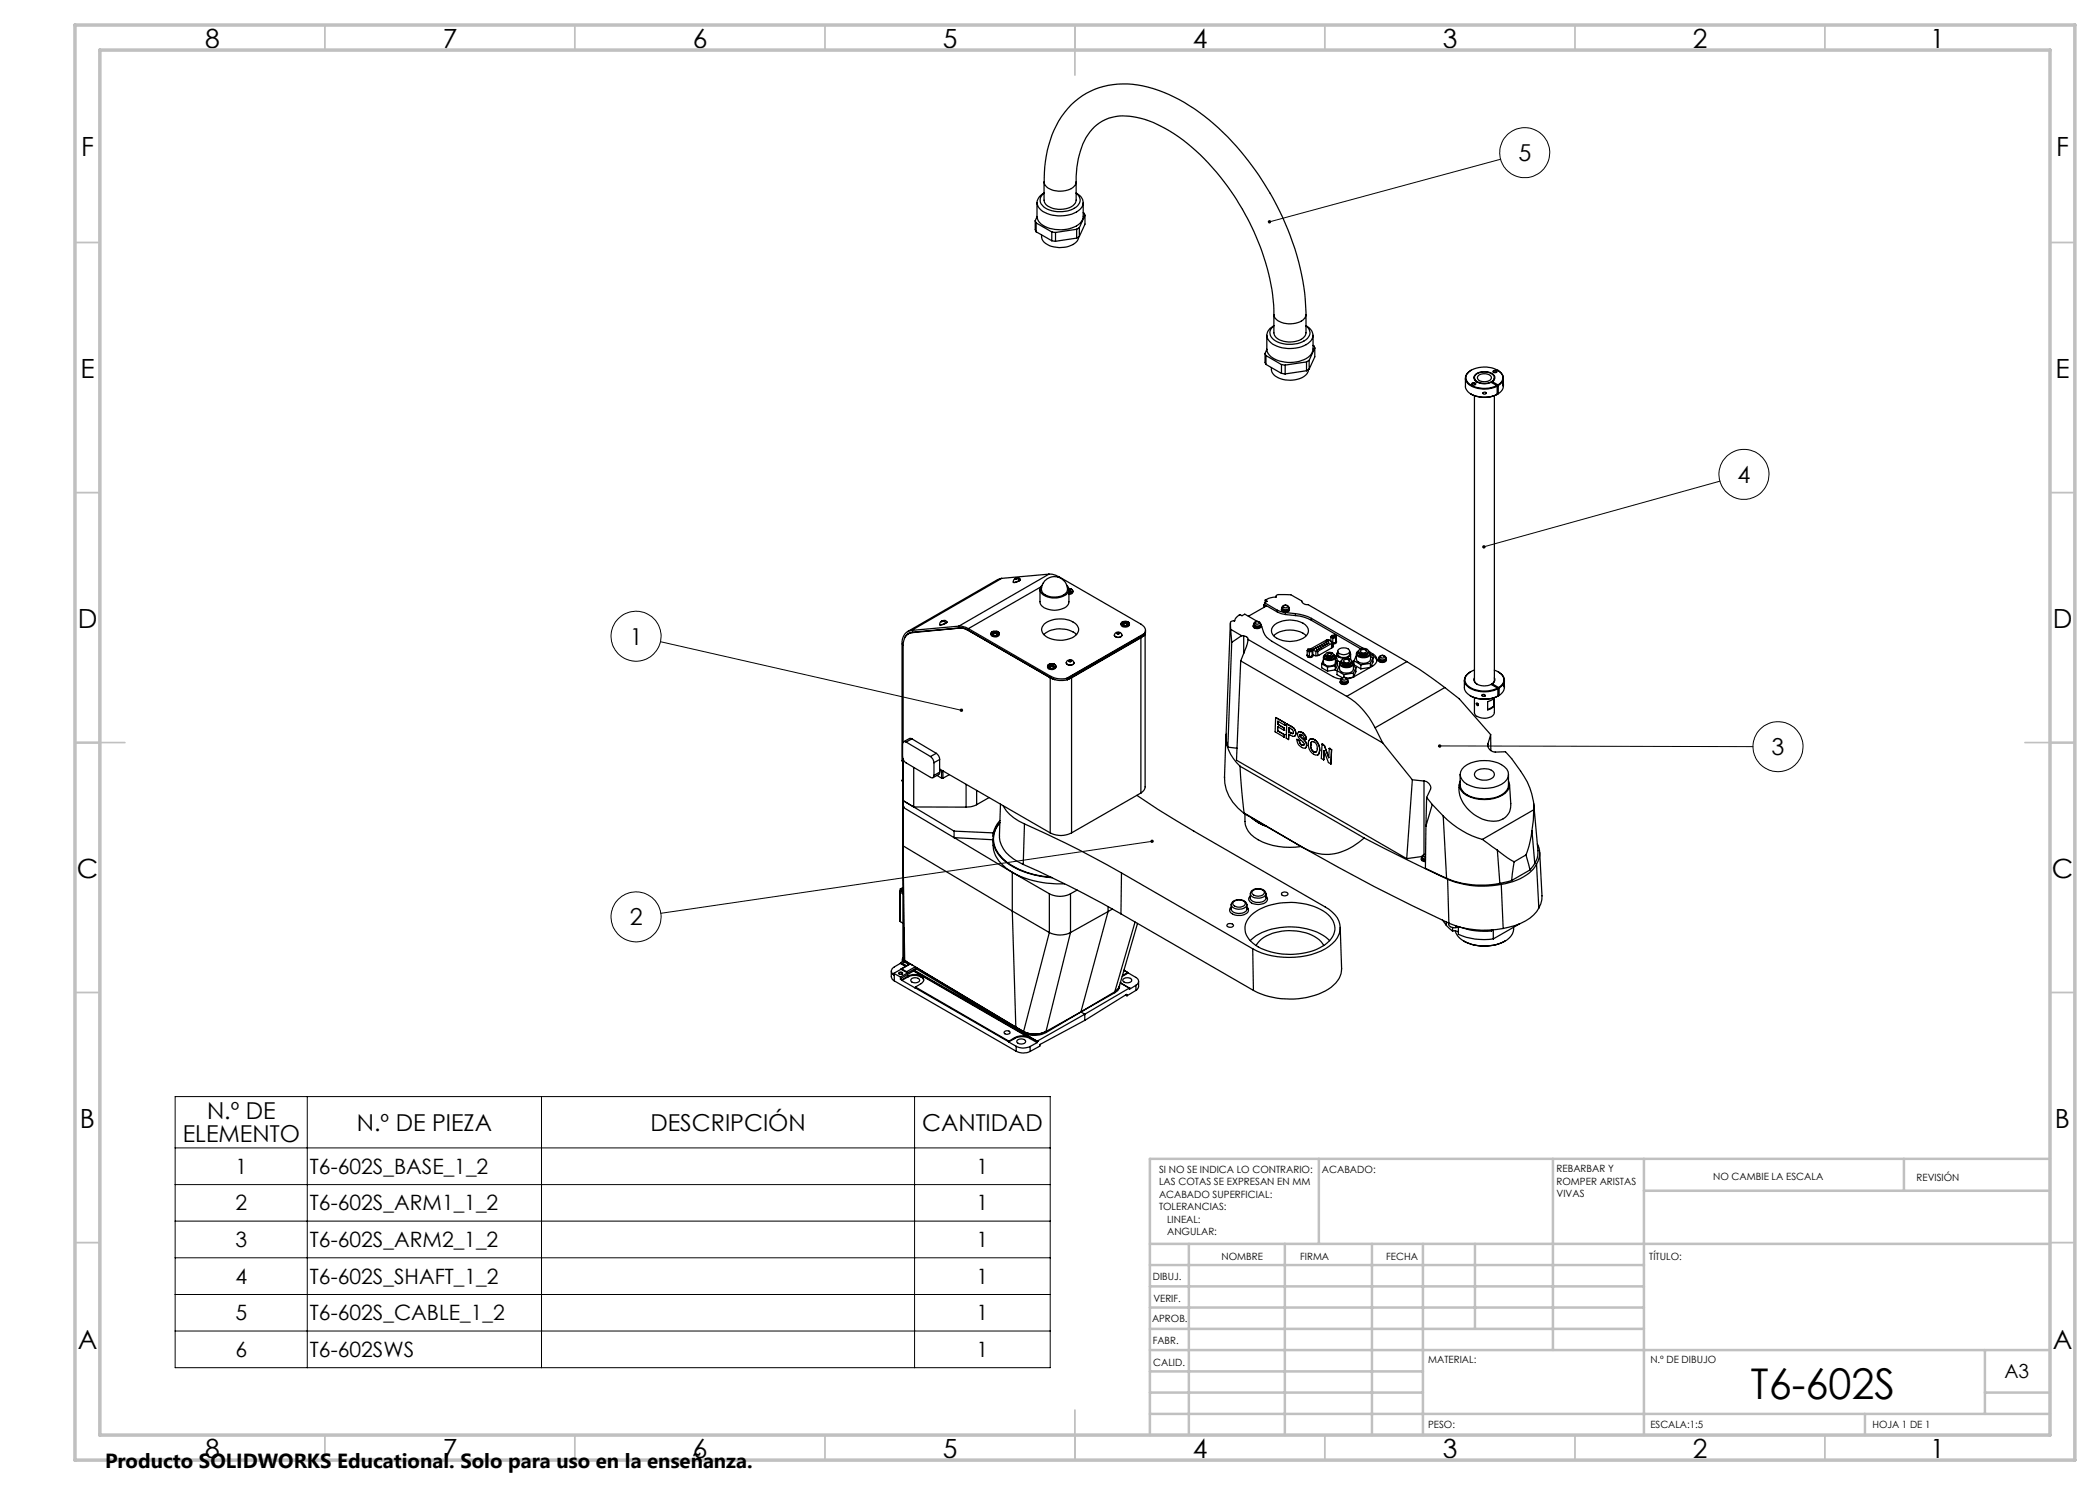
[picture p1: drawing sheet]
<svg xmlns="http://www.w3.org/2000/svg" width="420mm" height="297mm" viewBox="0 0 420 297" stroke-linecap="round" stroke-linejoin="round" font-family="sans-serif">
<g fill="none" stroke="#000" stroke-width=".2">
<path d="M300.1 31.9l-46.2 12.5M344 96.2l-47.2 13.2M132.1 128.3l60.2 13.8M287.9 149.2l62.7 .1M230.4 168.3l-98.2 14.4M35 219.3h175v54.2h-175zM61.5 219.3v54.2M108.3 219.3v54.2M182.9 219.3v54.2M35 229.6h175M35 236.9h175M35 244.2h175"/>
<path d="M35 251.6h175M35 258.9h175M35 266.2h175"/>
<circle cx="304.9" cy="30.5" r="5"/>
<circle cx="348.8" cy="94.9" r="5"/>
<circle cx="127.2" cy="127.3" r="5"/>
<circle cx="355.6" cy="149.3" r="5"/>
<circle cx="127.2" cy="183.4" r="5"/>
</g>
<g fill="none" stroke="#c0c0c0" stroke-width=".35">
<path d="M65 5v5M115 5v5M165 5v5M215 5v10M265 5v5M315 5v5M365 5v5M15 48.5h5M410 48.5h5M15 98.5h5M410 98.5h5M15 148.5h10"/>
<path d="M405 148.5h10M15 198.5h5M410 198.5h5M15 248.5h5M410 248.5h5M65 287v5M115 287v5M165 287v5M215 282v10M265 287v5M315 287v5M365 287v5"/>
</g>
<g fill="none" stroke="#c0c0c0" stroke-width=".5">
<path d="M263.8 231.8v17M310.6 231.8v38.2M328.8 231.8v55.2M328.8 238.2h81.2M380.8 231.8v6.4M410 231.8h-180v55.2M230 248.8h180M230 257.3h98.8M230 253h98.8M237.8 248.8v38.2M257 248.8v38.2M274.4 248.8v38.2"/>
<path d="M284.6 248.8v38.2M295 248.8v17M230 265.8h98.8M230 261.5h98.8M230 278.5h54.6M230 274.3h54.6M230 270h180M397 278.5h13M397 270v12.8M230 282.8h180M373 282.8v4.2"/>
</g>
<path d="M15 5h400v287h-400zM20 10h390v277h-390z" fill="none" stroke="#c0c0c0" stroke-width=".7"/>
<path d="M230.2 168a.35 .35 0 0 0 .1 .6 .35 .35 0 0 0 .5-.4l-.4 .1 .4-.1a.36 .36 0 0 0-.6-.2zM296.6 109.1l-.2 .4 .4-.1-.4 .1a.35 .35 0 0 0 .5 .2 .35 .35 0 0 0 .2-.5 .35 .35 0 0 0-.5-.1zM287.7 149l-.1 .2h.3h-.3a.34 .34 0 0 0 .4 .4 .34 .34 0 0 0 .2-.5 .34 .34 0 0 0-.5-.1zM192.1 141.7a.34 .34 0 0 0 0 .6 .34 .34 0 0 0 .5-.2h-.3h.3v-.1a.34 .34 0 0 0-.5-.3zM253.6 44.1v.3h.3h-.3a.34 .34 0 0 0 .5 .3 .34 .34 0 0 0 .1-.6 .34 .34 0 0 0-.6 0z" fill="#000"/>
<g fill="none" stroke="#000" stroke-width=".25">
<path d="M208.8 36.4a2.63 2.63 0 0 0 2.9 1.8 3.4 3.4 0 0 0 3.5-1.5v-.3v3.6a2.46 2.46 0 0 1-2.6 1.8 3.8 3.8 0 0 1-3.7-1.3zM208.8 38.6a2 2 0 0 0-1.4 1.8 2 2 0 0 0 1.2 1.9 6.9 6.9 0 0 0 7.4-.4 1.96 1.96 0 0 0-.8-3.3M208.8 38.6a1.69 1.69 0 0 0 .3 3 5.9 5.9 0 0 0 6.4-.4 1.56 1.56 0 0 0-.3-2.6M208.8 36.4a22.4 22.4 0 0 1 4.1-13.9 15.1 15.1 0 0 1 15.7-5.3 35.8 35.8 0 0 1 17.8 11.1 55.8 55.8 0 0 1 14.7 31.7l.1 2.9M215.2 36.4a16.7 16.7 0 0 1 2.8-10 8.5 8.5 0 0 1 8.6-3 25.6 25.6 0 0 1 12.6 6.8 49.2 49.2 0 0 1 15.5 30.9l.1 1.8M207 44.2l.2 .4M207 44.2v1.8l.2 .4M207.2 44.6l3.2 1.8M207.2 44.6v1.8M207.2 46.4l3.2 1.8M207.4 40.5v2.8a3.2 3.2 0 0 0 3.1 2.5 6 6 0 0 0 5.8-1.5l.3-.9v-2.9M207.4 43.4l-.4 .8"/>
<path d="M208.3 47a2.09 2.09 0 0 0 1.6 2.1 5.2 5.2 0 0 0 5.6-.9l.2-.8M210.4 46.4l.7 .1M210.4 48.2l.7 .1M210.4 46.4v1.8M211.1 46.5v1.8M215.3 45.9l-4.2 .6M215.3 45.9v1.7M215.3 47.6l-4.2 .7M215.9 45.5l-.6 .4M215.9 47.3l-.6 .3M215.9 45.5v1.8M216.6 42.5l.4 .6"/>
<path d="M217 43.1l-1.1 2.4M217 43.1v1.7l-1.1 2.5M253 70.7l.2 .4M253 70.7v1.8l.2 .4M253.2 71.1l3.1 1.8M253.2 71.1v1.8M253.2 72.9l3.1 1.8M253.4 67.1v2.7a3.2 3.2 0 0 0 3 2.5 6 6 0 0 0 5.8-1.4l.4-1v-2.8M253.4 69.9l-.4 .8M254.3 73.5a2.07 2.07 0 0 0 1.8 2.2 5.2 5.2 0 0 0 5.2-.9l.4-.9M254.8 62.9v3.7a2.63 2.63 0 0 0 2.8 1.8 3.4 3.4 0 0 0 3.5-1.5l.1-4M254.8 65.1a2 2 0 0 0-1.2 2.8 5.8 5.8 0 0 0 5.7 1.7 3.5 3.5 0 0 0 3.3-2.5 2.51 2.51 0 0 0-1.4-2"/>
<path d="M254.8 65.2a1.67 1.67 0 0 0-.8 1.5 1.67 1.67 0 0 0 1.1 1.5 5.9 5.9 0 0 0 6.4-.5 1.56 1.56 0 0 0-.3-2.5M254.8 62.9a2.63 2.63 0 0 0 2.8 1.9 3.4 3.4 0 0 0 3.5-1.6l.1-.3M256.3 72.9l.7 .1M256.3 74.7l.7 .1M256.3 72.9v1.8M257 73v1.8M261.3 72.4l-4.3 .6M261.3 72.4v1.8M261.3 74.2l-4.3 .6M261.8 72.1l-.5 .3M261.8 73.8l-.5 .4M261.8 72.1v1.7"/>
<path d="M262.6 69.1l.4 .5M263 69.6l-1.2 2.5M263 69.6v1.8l-1.2 2.4M293.1 75.6v1.7a2.36 2.36 0 0 0 2 1.9 6.3 6.3 0 0 0 4.3-.3M294.2 78.8a5.7 5.7 0 0 0 5.2 .1M294.3 74a1.64 1.64 0 0 0-1.2 1.6 1.64 1.64 0 0 0 1.1 1.6 5.8 5.8 0 0 0 5.2 0M294.5 76.6l.4-.1 .2 .2a.37 .37 0 0 1-.3 .3 .37 .37 0 0 1-.4-.3zM294.5 76.9a.31 .31 0 0 1 .3-.2 .31 .31 0 0 1 .3 .2h-.1M294.9 75.5l.1 .5 .4 .4M294.9 79.1v56.9l.1 .5 .4 .3M295.2 74.9a2.66 2.66 0 0 1 3.7 .5 1.48 1.48 0 0 1-1.7 1.3 2.36 2.36 0 0 1-2.3-.9 .71 .71 0 0 1 .3-.9zM295.7 75.1a1.85 1.85 0 0 1 2.6 .4 1.51 1.51 0 0 1-2.2 .7l-.4-.2-.2-.4z"/>
<path d="M296.6 78.6a.33 .33 0 0 1 .4-.2 .33 .33 0 0 1 .2 .3 .34 .34 0 0 1-.4 .2 .34 .34 0 0 1-.2-.3zM297.1 78.5l.2 .1M298.4 76.4v.1M298.4 76.3a.95 .95 0 0 0 .6-1 .95 .95 0 0 0-.9-.8 2.86 2.86 0 0 0-3.2 .7 1.13 1.13 0 0 0 1.2 1.5h1.1l1-.3 1.2 .7M298.4 76.3l1.2 .7M298.4 76.3v.1M298.7 74.2l.3-.1 .4 .1a.37 .37 0 0 1-.4 .3 .37 .37 0 0 1-.4-.3zM298.7 74.5v-.1a.28 .28 0 0 1 .3-.2 .28 .28 0 0 1 .3 .3M298.9 75.5l-.1 .5-.4 .4M298.9 79.1v57.1l-.5 .6M299.4 77.1v.1M299.4 77.2v1.7"/>
<path d="M299.4 78.7h.2M299.5 74a1.63 1.63 0 0 1 1.2 1.5 1.63 1.63 0 0 1-1.1 1.6M299.6 77a1.56 1.56 0 0 0 1-1.5 1.56 1.56 0 0 0-1.1-1.5 5.4 5.4 0 0 0-6 .6 1.66 1.66 0 0 0 1.2 2.7 5.8 5.8 0 0 0 4.7-.2M299.6 77v.1M299.6 77.1v1.6M300.5 77h.1M300.6 76.4v.8l-.1-.2M300.7 76.9l-.2 1.1-.9 .7M300.7 75.6l-.2 1.4M200.3 115.7l-.8 .2-18 10.4M200.3 115.7l-18 10.4M203 115.8l-.4 .5a.45 .45 0 0 0 .8 .1l.5-.3 .2-.2"/>
<path d="M203.1 115.7l-.1 .1M203.2 115.7l-.2 .1M203.2 115.7v.1M203.3 115.7l.5 .4M203.3 115.7l-.3 .1M203.4 115.6h.4l.3 .3M203.4 115.6l-.1 .1M203.4 115.6l-.2 .1M203.8 116.1l-.8 .3h-.3M204.1 115.9l-.3 .2M208 117.9v2.5a2.09 2.09 0 0 0 2 1.6 3.7 3.7 0 0 0 3.6-1.1l.2-.5v-2.5M208.1 117.4l-14.4 8.3"/>
<path d="M208.4 117a1.29 1.29 0 0 0-.3 1.4 1.29 1.29 0 0 0 1.1 .9 4.1 4.1 0 0 0 4.3-.6l.3-.8-.2-.5-.2-.4M209 116.2a2.57 2.57 0 0 1 3-.6 2.57 2.57 0 0 1 1.4 2.8 3.4 3.4 0 0 1-5-.1 2.4 2.4 0 0 1 .6-2.1zM209.8 114.8l.7 .1 1.2 .4M209.8 114.8l-18 10.4M209.8 114.8l-9.5 .9M211.7 115.3l16.5 9.5a1.3 1.3 0 0 1 .7 1.9M211.7 115.3l-.1 .1M213.7 117.7l.5 .1M213.9 118l.3 .3-.1 .1-.3-.3M213.9 118l-.1 .1M213.9 118v.2M214.1 117.8l.1 .1-.3 .1"/>
<path d="M214.1 117.8l-.3 .1M214.1 117.8v.1M214.2 117.8a.43 .43 0 0 1 .3 .5 .43 .43 0 0 1-.4 .3l-.3 .1M214.2 117.8a.44 .44 0 0 1 .3 .5 .44 .44 0 0 1-.5 .3l-.2 .1M214.6 118.2l-.1 .5-.7 .2M255.2 119.2v.2M182.1 126.5l-.4 .2M182.3 126.1a2.29 2.29 0 0 0-1.9 2.7v23.3l.2 .2M182.4 126.5a2.2 2.2 0 0 0-1.8 2.5v19.4M182.6 126.4l-.2 .1M188.3 124.3l-.3 .2v.4M188.3 124.2v.1"/>
<path d="M188.4 124.2l-.1 .1M188.5 124.2h-.2M188.5 124.2v.1M188.7 124.2l.4 .4M188.7 124.2l-.4 .2v-.2M188.7 124.1a.51 .51 0 0 1 .7 .3M188.7 124.1v.1M188.7 124.1l-.2 .1M189.1 124.6l-.6 .3h-.5M189.4 124.4v.1a1.5 1.5 0 0 1-1.4 .4M189.4 124.4l-.3 .2M189.4 124.4h.1"/>
<path d="M191.8 125.2l.7 .1 1.2 .4M191.8 125.2l-9.5 .9M191.8 125.6a2.95 2.95 0 0 1 1.8 .5M191.8 125.6l-9.4 .9M191.9 125.6l-9.4 .8-1 .4-.6 .7M191.9 125.6a2.7 2.7 0 0 1 1.8 .5M191.9 125.6h-.1M193.6 126.1l16.4 9.5M193.6 126.1h.1M193.7 125.7l16.5 9.6M193.7 126.1l16.5 9.5M198.2 126.7a.89 .89 0 0 0 .7 .7 .89 .89 0 0 0 .9-.3v-.4"/>
<path d="M198.3 126.4a.99 .99 0 0 1 1.5 .3 .97 .97 0 0 1-1.6 0zM198.5 126.3a.44 .44 0 0 0-.3 .5 .44 .44 0 0 0 .6 .3h.7a.41 .41 0 0 0 .4-.4 .41 .41 0 0 0-.4-.4M198.7 126.3l.3 .1M198.7 126.3l-.2 .1 .4 .1M198.7 126.3v.1M198.9 126.5l-.4 .3 .2 .1 .3-.3M198.9 126.5l.1 .1M198.9 126.5v.2M199 126.4v.2M199.2 126.5l.4 .3-.2 .1-.4-.3M199.2 126.5l-.2 .1M199.2 126.5v.2"/>
<path d="M199.4 126.3l.2 .1-.4 .1M199.4 126.3l-.4 .1M199.4 126.3v.1M208.7 126.9a5.2 5.2 0 0 1 6.6 0M208.8 124.8a5.2 5.2 0 0 1 6.7 .4 1.81 1.81 0 0 1-1.6 2.5 5.2 5.2 0 0 1-5.2-.9l-.2-.3a1.39 1.39 0 0 1 .3-1.7zM209.5 133.2a.79 .79 0 0 0 1.3 .6l.3-.2 .1-.4M209.9 132.8a.43 .43 0 0 0-.4 .5 .43 .43 0 0 0 .6 .4h.4a.44 .44 0 0 0 .6-.3 .44 .44 0 0 0-.3-.6M209.9 132.8h.9M210 132.8l.4 .1M210 132.8l-.2 .1 .3 .1M210 132.8v.2M210 135.6l1 .3"/>
<path d="M210 135.6v31M210.1 133l-.3 .3 .2 .1 .4-.3M210.1 133.1l.3 .1M210.1 133v.3M210.2 135.6l.8 .3M210.2 135.3a4.7 4.7 0 0 0 3.1 .4M210.2 135.3v.3M210.4 132.9v.3M210.5 133l.4 .3-.2 .1-.3-.3M210.5 133.1l-.1 .1M210.5 133v.3M210.7 132.8l.2 .1-.4 .1"/>
<path d="M210.7 132.8l-.3 .1M210.7 132.8v.2M210.8 132.8a.41 .41 0 0 1 .4 .4 .41 .41 0 0 1-.4 .4 .76 .76 0 0 1-1.3-.5l.4-.2M211 135.9a5 5 0 0 0 2.5 .1M213.3 132.6a.87 .87 0 0 0 1.5-.1 .81 .81 0 0 1-.8 .6 .81 .81 0 0 1-.7-.5zM213.3 132.5a.77 .77 0 0 1 .7-.5 .77 .77 0 0 1 .8 .5M213.3 135.7h.2M213.5 135.7v.3M213.7 135.8l-.2 .2M214 132l-.3 .1 .1 .2h.5l-.1-.2M214 132l.2 .1M214 132v.3"/>
<path d="M214.2 132.1v.2M214.3 135.6l-.6 .2M214.3 135.6v31M222.9 127.1a.85 .85 0 0 0 1.5 0M222.9 127v.1M223.1 126.6a.69 .69 0 0 1 .9-.2 .69 .69 0 0 1 .3 .8 .89 .89 0 0 1-1.4-.2zM223.6 126.5l-.3 .1 .4 .2 .2-.1-.1-.2M223.6 126.5h.2M223.6 126.5v.3M223.8 126.5v.2M224.2 124.7a.87 .87 0 0 0 .7 .8 .87 .87 0 0 0 .9-.4l.1-.4M224.3 124.6a.94 .94 0 0 1 1.5 .2 .97 .97 0 0 1-1.6-.1z"/>
<path d="M224.4 127v.1M224.6 124.4a.46 .46 0 0 0-.3 .6 .46 .46 0 0 0 .6 .2 .56 .56 0 0 0 .7 0 .56 .56 0 0 0 .1-.7l-.2-.1M224.7 124.3l.3 .1M224.7 124.3l-.2 .1 .4 .1M224.7 124.4l-.1 .1M224.7 124.4l.3 .2M224.7 124.3v.1M224.9 124.5l-.4 .3 .2 .1 .3-.3 .4 .3 .2-.1-.4-.3M224.9 124.5v.2l-.3 .1M225 124.4v.2M225.2 124.5v.2l.3 .1M225.4 124.3l.2 .1-.4 .1"/>
<path d="M225.4 124.3l-.4 .1M225.4 124.3l-.4 .3M225.5 124.4h.1M228.2 127.6l-13.9 8M228.2 127.6v31M228.6 127.2l-.4 .4M228.6 127.2l-14.9 8.6M228.9 126.8l-15.4 8.9M228.9 126.8v.3M228.9 127.1l-.3 .1M228.9 126.7l-15.6 9M228.9 126.7v.1"/>
<path d="M229 126.8v30.6l-.1 .5-.7 .7M229.1 126.1l-.2 1M246.1 124.7l-.9 22.4M246.1 125.9l2.2 1.2M246.1 125.9l.2 2.6M246.3 128.5l-.7 20.9M248.1 132.2l-.8 19.8 34 19.7M248.1 132.2l28.4 16.4M248.3 127.1l.4 .1M248.3 127.1l-2 1.4M248.7 127.2l.6 .1 .3 .3v.3M248.7 127.2v3.5"/>
<path d="M249.6 127.9l-.3 1.4-1.2 2.9M249.6 127.9l19.7 11.4M250.6 125.1v.2a.87 .87 0 0 0 .9 .4 .87 .87 0 0 0 .7-.6M250.8 124.8a.71 .71 0 0 1 .6-.5 .71 .71 0 0 1 .7 .5M250.8 124.9l-.2 .2a.92 .92 0 0 0 1.6 0l-.1-.2 .2 .4a4 4 0 0 0 2.1 3l12.2 7 1.6 .5M250.8 124.8a.69 .69 0 0 0 .6 .6 .69 .69 0 0 0 .7-.6M250.8 124.8a.8 .8 0 0 0 1.3 0M251 124.5l.6-.1 .3 .2-.5 .2-.4-.1zM251.5 124.3l-2.5-1.5-.6 .4a.81 .81 0 0 0-1.2 .4l-.3 .6h-.3l-.5 .2v1.5M252.8 121l.4 .2-3.5 2.1M252.8 121v.5M252.9 120.5l2.6 1.6"/>
<path d="M252.9 120.9l2.6 1.5M252.9 120.9l-.1 .1M252.9 120.5v.4M253 120l1.1-.4 1.1-.2a.39 .39 0 0 1 .2-.4 .39 .39 0 0 1 .4-.1l2.4 .1 2.1 1.2a1.02 1.02 0 0 0 1.3 .7l19.8 11.4M253 120l.4 .3-.5 .2M253 120v.5M254.7 127.1a5.2 5.2 0 0 1 6.5 0M254.9 125a5.2 5.2 0 0 1 6.5 .3 1.55 1.55 0 0 1-.8 2.4 5.3 5.3 0 0 1-6-.7 1.39 1.39 0 0 1 .3-2zM255.5 122.1l1.6 .4M255.5 122.4l1.6 .5M255.5 122.1v.3M256.3 121.8a.85 .85 0 0 0 .7 .7 .85 .85 0 0 0 .9-.5v-.2"/>
<path d="M256.4 121.5a.75 .75 0 0 1 .7-.5 .75 .75 0 0 1 .7 .5M256.4 121.5a.79 .79 0 0 0 1.4 0 .74 .74 0 0 1-.6 .7 .74 .74 0 0 1-.8-.5zM256.4 121.7l-.1 .1a.88 .88 0 0 0 .8 .5 .88 .88 0 0 0 .8-.5l-.1-.1M256.7 121.2l.3-.1a.33 .33 0 0 1 .4 0 .33 .33 0 0 1 .1 .3l-.6 .2-.3-.2zM257.1 122.5v.4M257.1 122.5l2 .2M257.1 122.9l2 .2M259.1 122.7a9.2 9.2 0 0 1 3.2 1M259.1 123.1a7.6 7.6 0 0 1 3.2 1M259.1 122.7v.4M261.4 130.9v.1a.68 .68 0 0 0 1 .3M261.4 130.1l.5 .3"/>
<path d="M261.4 131.1l.5 .2M261.8 130a.2 .2 0 0 1 .3-.1 .2 .2 0 0 1 .1 .2 .2 .2 0 0 1-.3 .1 .2 .2 0 0 1-.1-.2zM261.9 130.4v.9M262.3 123.7l10.4 6M262.3 124.1l9.9 5.7M262.3 123.7v.4M262.4 130.3l-.5 .1M262.4 131.2l-.5 .1M262.4 130.3v.9M262.6 130.9l-.2 .4M262.6 130v.9M262.6 130l-.2 .3"/>
<path d="M262.6 130l-.5-.3-.5 .1-.2 .3M262.6 130.9l-.2 .3M262.6 130l.6 .3M263.1 129.5l.2 .1h-.2zM263.2 130.3h.4M263.2 130.3v.9M263.6 130.3v.8M263.7 129.7h.2zM263.9 129.1h.2zM264.1 129.5h.2l-.2 .1zM264.3 132.7v.9l1.2 .6M264.3 132.7l1.2 .7"/>
<path d="M264.7 128.7h.2zM264.7 132.5a1.42 1.42 0 0 0 2.3 .3l.1-.3M264.7 131.4v1.1M264.7 132l-.4 .7M264.9 129l.1 .1h-.2zM264.9 131.1l.2-.2a.8 .8 0 0 0 .8 .7 .8 .8 0 0 0 .8-.7l.3 .4a1.23 1.23 0 0 1-2.2 0zM265 130.9a.57 .57 0 0 0-.3 .7 .57 .57 0 0 0 .6 .4 1.24 1.24 0 0 0 1.8-.7l-.3-.4M265.2 131.4a.85 .85 0 0 0 1.4 0M265.3 130.6l.6-.1a.67 .67 0 0 1 .8 .4 .92 .92 0 0 1-1.6 0zM265.5 128.2l.1 .1zM265.5 133.4v.8M265.6 130.7l.7 .1a.37 .37 0 0 1-.4 .3 .37 .37 0 0 1-.4-.3z"/>
<path d="M266.1 128.3h.1M266.2 127.4l.4 .3M266.2 127.4v.9M266.2 128.2l-.1 .1M266.3 128.7v-.3l-.5-.4-.4-.1-3.1 1.9M266.3 128.7v.9M266.3 128.7l-2.7 1.6M266.3 128.5l.3 .1M266.4 128.8l.2 .2M266.4 129.1l.2 .2M266.5 127.3h.4l-.3 .2zM266.6 129l.1 .3-.2 .2-2.7 1.6-.7 .1-.5-.2a.59 .59 0 0 1-.5 .5 .59 .59 0 0 1-.7-.3v-1.1"/>
<path d="M266.6 129.3v.1M266.6 127.7v.9M266.6 129v.3M267.1 134l-1.6 .2M267.1 133.2l-1.6 .2M267.1 133.2v.8M267.1 131.4v1.1M267.1 132.1l.4 .2M267.1 128.5h-.7v1M267.1 127.6v.9M267.1 127.6l-.5 .1M267.1 128.5l-.5 .1"/>
<path d="M267.3 128.2l-.2 .3M267.3 127.2l-.2 .4M267.3 127.2l-.4-.2-.6 .1-.1 .3M267.3 127.2v1M267.3 128.3l-.2 .4h-.7M267.3 130.8l.1 1.2 .6 .4M267.4 134.1v.8l1.1 .6M267.4 134.1l1.4 .8M267.5 132.3v.8l-.4 .9M267.5 132.3l-.4 .9M267.5 130.2v.6a1.39 1.39 0 0 0 2.3 .3l.1-.9M267.5 130.4l-.2 .4a1.62 1.62 0 0 0 2.7 .3l.1-.3-.2-.4"/>
<path d="M267.6 130a1.67 1.67 0 0 1 2.2 0l.1 .2a1.47 1.47 0 0 1-2.3 .3zM267.9 132.7v1.1a1.64 1.64 0 0 0 2.7 .3l.1-1.4M267.9 133.1l-.5 1M268 136.3v.2a.87 .87 0 0 0 .9 .4 .87 .87 0 0 0 .7-.6M268.1 132.3l.2-.1v.3a1.18 1.18 0 0 0 2 0v-.3l.3 .4a1.49 1.49 0 0 1-2.6 0zM268.1 136a.69 .69 0 0 0 .7 .6 .69 .69 0 0 0 .7-.6M268.1 136.1l-.1 .2a.92 .92 0 0 0 1.6 0l-.1-.2M268.1 136a.8 .8 0 0 0 1.4 0M268.3 132.1a.66 .66 0 0 0-.4 .8 .66 .66 0 0 0 .7 .5 1.46 1.46 0 0 0 2.1-.8l-.4-.5M268.4 132a1.25 1.25 0 0 1 1.9 .2 1.18 1.18 0 0 1-2 0zM268.4 135.7l.2-.2 .6 .2a.41 .41 0 0 1-.4 .3 .41 .41 0 0 1-.4-.3zM268.4 132.7a1.09 1.09 0 0 0 1.8 0"/>
<path d="M268.7 132.1a.61 .61 0 0 1 .7-.3 .61 .61 0 0 1 .4 .5 .59 .59 0 0 1-.6 .3 .59 .59 0 0 1-.5-.5zM268.8 134.9v.6M268.8 135.5a.68 .68 0 0 1 .7 .5M268.8 135.5l-.5 .1-.2 .4M269.3 139.3a15.1 15.1 0 0 1 5.7 6.3M270.1 130.8v1.1M270.6 135.5l-1.3 .1M270.7 134.6l-1.9 .3M270.7 133.2l.5 .3M270.8 132.1v.9l1.4 .8M270.8 132.1l1.4 .9M271.2 133.5v.8l-.5 1.1v-.8"/>
<path d="M271.2 133.5l-.5 1.1M271.3 130.8v1.1a1.63 1.63 0 0 0 2.8 0v-1.1M271.3 131.1l-.5 1M271.7 130.2a.66 .66 0 0 0-.4 .7 .66 .66 0 0 0 .7 .5 1.46 1.46 0 0 0 2.1-.7l-.4-.5M271.7 130.2l-.3 .5a1.22 1.22 0 0 0 1.8 .6l.7-.4 .1-.2-.3-.5M271.7 130.2a.9 .9 0 0 0 1.4 .8 .64 .64 0 0 0 .6-.8M271.8 130a1.24 1.24 0 0 1 1.9 .2 1.11 1.11 0 0 1-2 0zM271.8 130.8a1.16 1.16 0 0 0 1.7 0M272.1 130.1l.6-.2 .4 .1 .2 .2a.69 .69 0 0 1-1.2 0zM272.2 133v.8M274 130.4l.5 .4M274 133.5l-1.8 .3"/>
<path d="M274.1 132.7l-1.9 .3M274.1 132.7v.8M274.1 130.9l.4 .2M274.1 131.3l.5 .3M274.5 130.8a1.28 1.28 0 0 1 .9 1.2 1.28 1.28 0 0 1-.9 1.2l-3.6 2.1-1.4 .5M274.5 131.1a1.59 1.59 0 0 1 .9 1.1M274.5 130.8v.3M274.6 131.6v.8l-.5 1.1M274.6 131.6l-.5 1.1M275.7 131.9a.85 .85 0 0 0 .8 .6 .85 .85 0 0 0 .8-.6M275.8 131.6a.73 .73 0 0 1 .7-.5 .73 .73 0 0 1 .7 .5M275.8 131.6a.71 .71 0 0 0 .7 .6 .71 .71 0 0 0 .7-.6"/>
<path d="M275.8 131.7l-.1 .2a.95 .95 0 0 0 1.6 0l-.1-.2M275.8 131.6a.83 .83 0 0 0 1.4 0M276 131.3l.4-.2a.33 .33 0 0 1 .3 0 .33 .33 0 0 1 .2 .4l-.4 .1a.35 .35 0 0 1-.5-.3zM281.4 132.3l2.3 1.5 5.3 3.7M281.4 132.3l-12.1 7M289 137.5l2.9 2.3 6.2 7.1M289 137.5l-14 8.1M292.9 136v1.5a2.82 2.82 0 0 0 2.7 2.2 6.3 6.3 0 0 0 4-.5M294 139.1a6 6 0 0 0 5.6 .1M294.1 134.4a1.72 1.72 0 0 0-1.2 1.5 1.72 1.72 0 0 0 .9 1.6 6.1 6.1 0 0 0 5.8 .2M294.9 139.5v3a1.37 1.37 0 0 0 1.5 1.1 2.18 2.18 0 0 0 2.5-1v-3.1M294.9 134a2.24 2.24 0 0 0-1.9 2.3 3.8 3.8 0 0 0 3.6 1.9h1.1l1.8-.6"/>
<path d="M294.9 135.6a1.15 1.15 0 0 0 1.2 1.5l1.1 .1 1-.3 1.3 .7M296.4 139a.31 .31 0 0 1 .4-.2 .31 .31 0 0 1 .2 .4h-.5zM296.8 138.9l.2 .2M296.9 139.1h.1M298.4 136.8v.1M298.4 136.8l1.3 .7M298.4 136.8h.1M298.9 134a2.14 2.14 0 0 1 1.8 2.4l-.3 .6-.7 .5M298.9 135.6v.5l-.5 .7M299.5 137.6l.1 .1M299.6 137.7v1.5M299.6 139.1h.2"/>
<path d="M299.6 134.4a1.74 1.74 0 0 1 1.3 1.5 1.74 1.74 0 0 1-1.1 1.7M299.7 137.5l.1 .1M299.8 137.6v1.5M300.8 137.1v.1M300.9 137.3l-.3 1-.8 .8M300.9 136l-.1 1.4v-.5M180.6 156.3l-.2-.2 .2 .4M180.6 156.3v.1M180.6 155.7l-.2 .4M180.6 151.7v40.6l.2 .1M180.6 156.2v.1M181.2 148.4a.44 .44 0 0 0-.5 0 .44 .44 0 0 0-.2 .4v2.5a1.6 1.6 0 0 0 .7 1.3l4.9 2.9a.42 .42 0 0 0 .5 0 .42 .42 0 0 0 .2-.4"/>
<path d="M181.2 148.4l4.9 2.9M182.4 147.8l-.5-.1-1.2 .6M182.4 147.8l-1.2 .6M182.4 147.8l4.9 2.9M182.7 153.5v7.9h10.5M186.1 151.3l.5 .6 .2 .6M186.8 152.5v2.6M187.3 150.7a1.45 1.45 0 0 1 .6 1.2M187.3 150.7l-1.2 .6M187.4 155.1l.9 .5M187.9 154.4l-.2 .5-1.1 .6M187.9 153.8l.8 .4"/>
<path d="M187.9 151.9l-1.1 .6M187.9 151.9v2.5M187.9 154.4l-1.1 .7M187.9 154.1l.4 .2M188.3 154.3h.3M188.3 155.6h.3M188.3 154.3v1.3M188.6 154.3v1.3M188.7 154.2l21.3 12.4M188.7 154.2l-.1 .1M189.9 154.9l-1.3 .7M193.2 156.9v4.5"/>
<path d="M195.3 158.1v2.8M197.8 159.5l-2.5 1.4M227.4 159.1l4.2 2.8 7.2 4.3 26.2 15.2a5.2 5.2 0 0 1 3 4.2 5 5 0 0 1-2.9 4.2 16.1 16.1 0 0 1-14.6 0M228.2 158.6l-13.9 8M244.9 155.4a8.8 8.8 0 0 0 3.9 7.3M245.2 147.1l-.3 8.5M245.3 146.8a7.5 7.5 0 0 0 2.7 6.4M245.3 146.9v1.2l.3 1.3M245.6 149.4l1.8 .2M248 153.2l.8 9.4M248 153.2l24.8 14.4M255.1 143.5l-.1 2.9 1.8 1"/>
<path d="M255.1 143.5h.1M255.2 143.5l1.8 1M255.5 146.2h.1M255.5 146.2l1.4 .7M255.6 144.9l1.2 .7M255.6 144.8l1.2 .8M255.6 144.2v.6M255.6 144.2l1.3 .8M255.6 144.2v.7M255.6 144.8v.1M256.8 146h.1M256.8 146l-1.2-.7-.1 .9"/>
<path d="M256.8 145.6h.1M256.8 145.6v.4M256.9 146.9h.1M256.9 146.9l-.1 .5M256.9 145h.1M256.9 144.5h.1M257 144.5l-.1 .5M257.4 144.8l.8 .4M257.4 144.8l-.2 2.8 .5 .3M257.4 144.8h.1M257.7 147.9h.1M257.8 146.4v-.9a.97 .97 0 0 1 .8 1.1l-.2 .1-.3-.2"/>
<path d="M257.8 146.4h.1M257.8 146.4l.3 .1M257.8 145.6v.8M258.1 146.5l.5 .2M258.1 146.5h.1M258.1 145.2l.6 .4M258.1 145.2h.1M258.2 145.2l.5 .4M258.7 145.6l.2 .3 .3 .8M258.7 145.6l.4 .6 .1 .5M258.7 145.6h.1M259.2 146.7l-.1 .3-.2 .2"/>
<path d="M259.2 146.7l-.3 .5-.1 .1-1.1-.4v1M259.2 146.7h.1M259.4 147.9a1.7 1.7 0 0 0 1.7 1.7l.2-.5M259.4 147.9l.5 .2M259.8 146.4h.4l.2 .1M259.9 148.1l.1 .6 .3 .3M259.9 148.1h.1M260 147l.1 .2M260 147v.2M260 147h.1M260 147.2l1.2 1.4 .1 .5M260 147.2h.1"/>
<path d="M260.1 147.2l1 1.1 .2 .8M260.1 146.9l-.1 .1M260.1 146.9l.4 .2 .3 .5 .5 .3M260.3 149h.4M260.3 149h.1M260.4 146.5l.3 .2a1.37 1.37 0 0 1 .6 1.2M260.4 146.5l-.5-.2a.81 .81 0 0 0-.4 .8 .81 .81 0 0 0 .4 .7l.9 .9-.1 .4-.4-.1M260.4 146.5h.1M261.3 149.1h.1M261.3 149.1l-.2 .5M262.1 149a.52 .52 0 0 1 .5-.7 1.36 1.36 0 0 1 .6 2.1h-.5M262.1 149a1.45 1.45 0 0 0 .6 1.4"/>
<path d="M262.1 149h.1M262.3 147.7a1.06 1.06 0 0 0-.6 1.6 1.84 1.84 0 0 0 1.8 1.7l.4-.5v-.5M262.3 147.7l.6 .2M262.3 147.7h.1M262.4 147.7l.5 .2M262.4 147.7l-.4 .1M262.4 148.3l-.3 .7M262.7 150.4h.5M262.7 150.4h.1M262.9 147.9a2.21 2.21 0 0 1 1 2.1M262.9 147.9a2.24 2.24 0 0 1 1 2.1M262.9 147.9h.1"/>
<path d="M263.5 151h.1M263.9 150h.1M263.9 150l-.1 .8-.3 .2M264.4 148.8h.1M264.4 148.8l.5 .3M264.4 148.8l-.1 2.9 .4 .3M264.7 152l.1-1.9 .9 2.4 .5 .3M264.8 150.1l-.1 1.9M264.9 149.1l.8 2.4 .2-1.8M264.9 149.1h.1M264.9 149.1l.8 2.4M265.9 149.7h.1"/>
<path d="M265.9 149.7l.4 .2M266.3 149.9l-.1 2.9M266.3 150l-.1 2.8M266.3 149.9v.1M275 145.6l1.5 3M276.5 148.6l6 7.4M282.5 156l2.3 .2M282.5 156l-1.2 15.7M284.8 156.2a1.42 1.42 0 0 1 1.3 1.7l-.8 1.6M284.8 156.2v14.7M285.3 159.5l1.2 1.4M285.3 159.5l-.1 5.7"/>
<path d="M291.9 156.9a6.8 6.8 0 0 0 4.6 6.9 4.2 4.2 0 0 0 5.1-1l.4-.8 .2-.9-.3-4.2M292 154.9v2.1a3.3 3.3 0 0 0 3 2.6 6.5 6.5 0 0 0 6.3-1.5l.3-.6 .1-.5v-2.1M292 156.2a2.1 2.1 0 0 0 1.3 2.9 7.7 7.7 0 0 0 7.8-.5 1.95 1.95 0 0 0 .6-2.4M292.8 153.3a7.2 7.2 0 0 1 8.1 0 2.01 2.01 0 0 1 .8 2 2.01 2.01 0 0 1-1.4 1.6 7.4 7.4 0 0 1-7.5-.4 1.89 1.89 0 0 1 0-3.2zM295.2 154.2a2.92 2.92 0 0 1 3.5 .2 1.08 1.08 0 0 1-1.1 1.6 2.12 2.12 0 0 1-2.7-1.1zM295.3 140.8h.3M297.6 148.8a1.5 1.5 0 0 0 1.4 1.6h2.1a20.1 20.1 0 0 1 5.6 10v1.6M297.6 148.8v.5M298.1 146.9l-.5 1.9M298.1 146.9l.1 3.2M298.8 141.2l-.7 .6-.6 .2M298.8 141.2v-1.6l-.4 .3-.9 .4v1.7"/>
<path d="M298.8 141.2l-1.3 .8M180 178.3v5.9l.1 .1M180.1 178.1l-.1 .2 .1 .2M180.1 178.1l.5 .3M180.1 177.8v.3M180.1 178.5v5.8M180.1 177.8l.5 .3M180.1 178.5l.5 .2M180.3 178.1l-.1 .1 .1-.1 .3 .2M180.6 161.4h.1M180.6 177.5l-.5 .3M180.6 160.1l10.2 6.1"/>
<path d="M180.6 161.5l10.2 6M190.8 166.2l7.8 .4M190.8 167.5h.1M190.8 166.2v1.3M190.9 167.5l11.6 7M190.9 167.5l7.7 .5M195.3 160.9l-1.2 .5h-.9M198.6 167.8a6.2 6.2 0 0 0 3.3 6.3 19 19 0 0 0 11 2.7M200 164.5a5.1 5.1 0 0 0 .7 7.5 16.5 16.5 0 0 0 9.7 3.5M200 164.5a4.9 4.9 0 0 0 .5 7.2 15.3 15.3 0 0 0 9.7 3.7M200 164.1a4.8 4.8 0 0 0-1.4 3.2M200.1 160.8l-.2 6.4a5.9 5.9 0 0 0 3.7 5.2l1 .5"/>
<path d="M200.6 161.1a8.1 8.1 0 0 0 4.3 3.7M202.5 174.5l7.4 4.2M202.5 174.5v7.7M204.6 172.9l9.1 4.3 10.5 5.6M204.9 164.8l11 5.2 8.4 4.6M204.9 164.8l-.3 8.1M209.9 178.7a4.5 4.5 0 0 0 4.2 0M209.9 178.7v7.8M210 166.6a4.6 4.6 0 0 0 4.3 0M214.1 178.7v7.8M215.4 178l-1.3 .7M224.3 174.6l26.2 15.2"/>
<path d="M224.3 174.6l-.1 8.2M248.8 162.6l11.9 7M248.8 162.6v.1M248.8 162.7l11.9 6.9M249 162.8a4.6 4.6 0 0 0 2.6 5.2 13.8 13.8 0 0 0 8.6 1.3M250 179.2a.87 .87 0 0 0-.2 .9 .87 .87 0 0 0 .7 .6 2.47 2.47 0 0 0 3-.7v-.4l-.3-.4M250.1 178.7a1.67 1.67 0 0 1 2.2-.9l.6 .4 .3 .5M250.1 178.7a1.21 1.21 0 0 0 1.5 .9 1.29 1.29 0 0 0 1.6-.9M250.1 178.7l-.1 .9a1.41 1.41 0 0 0 1.9 .9l.9-.3 .4-.6M250.3 163.6a8.4 8.4 0 0 0 3 1.7M250.4 163.7l1.2 .8 1.5 .7M250.5 178.2a1.53 1.53 0 0 1 2.4 .3 1.43 1.43 0 0 1-2.5 0z"/>
<path d="M253.2 178.7v.9M253.2 179.5v.1M256.4 178.6a.72 .72 0 0 1 1.2 .3 .76 .76 0 0 1-1.3-.2zM260.7 169.6a366.3 366.3 0 0 0 29.1 15M272.8 167.6l8.3 4.2 8.4 4.1M272.8 167.6a10.6 10.6 0 0 1-9.6 3l-2.5-1M284.3 171.7l.1 .5 .7 .1M284.4 171.4a.6 .6 0 0 1 .7-.5 .3 .3 0 0 0-.3 .1 .3 .3 0 0 0-.1 .3l.4 .1M284.4 171.4a.53 .53 0 0 0 .1 .5 .53 .53 0 0 0 .6 .1M284.4 171.5a.54 .54 0 0 0 .1 .6 .54 .54 0 0 0 .6 .1M284.4 171.4l.3 .3 .4 .1M284.4 171.3l-3.1 .4"/>
<path d="M285.2 165.2l-.1 8.5 4.2 1.9M286.5 160.9l2.1 2.3M286.5 160.9l-1.3 4.3M288.6 163.2a18.1 18.1 0 0 0 7.9 4.7M288.6 163.2l.7 12.4M289.3 175.6a17.8 17.8 0 0 0 10.7 1.1M289.5 175.9a18.5 18.5 0 0 0 10.7 1M289.5 175.9l.3 8.7M296.5 167.9l3 2.1M299.5 170l2 1.6 1.3 .8M299.5 170l.5 6.7M300.2 176.9l.4 8.8"/>
<path d="M302.3 176.1l-2.3 .6M302.8 172.4l-.5 3.7M305.2 171l.8 3M305.2 171l-2.4 1.4M306 174l-3.7 2.1M306.4 166.1l-.6 3-.6 1.9M306.4 166.1l.6 6.6M306.7 162v2l-.3 2.1M306.7 160.7l.9 9.9a3.7 3.7 0 0 1-.6 2.1M306.7 162l-10.2 5.9M307 172.7l-1 1.3M307.3 172.8a8.8 8.8 0 0 1-6.2 3.9l-.9 .2"/>
<path d="M307.3 172.8l.5 8.8M307.5 168.8a4 4 0 0 1-.2 4M307.9 170.5l.5 8.7v.8l-.6 1.6M178.3 194.2v1.2l.1 .4 .5 .4M178.5 194.8l.3 .1M178.8 194.7h.1M178.8 194.7v.4l-.3-.3M178.9 194.7v1.5M178.9 194.7l1.2 .7M178.9 196.2l24.3 14.1M179.8 194.6a.41 .41 0 0 1 .4-.2 .41 .41 0 0 1 .3 .3 .42 .42 0 0 1-.4 .2 .42 .42 0 0 1-.3-.3zM179.9 194.8h-.1a.31 .31 0 0 1 .3-.3 .31 .31 0 0 1 .3 .3"/>
<path d="M180.1 192.7l-1.2 .7a.85 .85 0 0 0-.4 1.4M180.1 184.3l.5 .3M180.1 192.7l1 .6M180.1 195.4v.5M180.1 195.9l.3 .1M180.1 195.7v.2M180.1 192.6v.1M180.1 195.7l.3 .2M180.1 192.6l1.1 .6M180.2 192.5l-.1 .1M180.2 193.8l-1.4 .9M180.2 193.8l1.3 .8"/>
<path d="M180.2 192.5l1.1 .6M180.3 193.8h-.1M180.3 193.8l1 .5M180.4 196v.1M180.4 196.1l2.6 1.5M180.4 195.9v.1M180.6 191.6l-.2 .3 .1 .4M180.6 192.1v.2M180.6 192.3l-.4 .2M180.8 185.6v6.8M180.9 192.1h.1M180.9 192.1l1.6 1"/>
<path d="M180.9 192.4h-.1M180.9 192.4l.9 .5M180.9 192.1l1.1 .7M180.9 192.1v.3M181.3 194.3l.2 .3M181.5 194.6l-1.4 .8M181.6 195.2a2.68 2.68 0 0 1 3 .3 .76 .76 0 0 1-.4 1.2l-1.1 .7M181.6 195.4a2.45 2.45 0 0 1 3.1 .5v.2M181.6 195.2l-1.2 .7M181.6 195.4l-1.2 .7M181.6 195.2v.2M182.1 192.8l-1.9 1"/>
<path d="M182.1 192.8l-1.8 1M182.1 192.8l1 .6M182.2 195.9a1.14 1.14 0 0 1 1.7 .1 1.03 1.03 0 0 1-1.8 0zM182.7 194.2l-2.6 1.5M182.7 194.2l22.6 13.1M182.7 194.1v.1M182.7 194.1l22.9 13.2M182.8 194l-.1 .1M182.8 194l24.6 14.2M183 197.6l18.7 10.7M183.1 193.4l.1 .2M183.1 193.4l-1.8 .9"/>
<path d="M183.1 197.4l-.1 .2M183.1 193.4l20.1 12M183.1 197.4l18.7 10.8M183.2 193.6v.2l-.4 .2M183.2 193.7l20 12M183.2 193.6l-1.7 1M202.5 182.2l7.4 4.3M202.5 182.2l.7 23.2M202.5 182.2l-21.9-13 .3 22.9M209.9 186.5a4.8 4.8 0 0 0 4.2 0M209.9 186.5l-5.2 19.8M214.1 186.5l-4.9 19.8"/>
<path d="M221.6 181.3v1M221.6 182.3l-7.5 4.2M221.6 182.3l-5.4 20.1M222.5 181.8l-.9 .5M223 198.3v.1M223 198.4l-6.8 4M223 198.5l-6.8 3.9M223 198.3v.2M223.9 197.3l-.3 .8-.6 .4M223.9 197.1l-.3 .8-.6 .4M224 196.6l1.8 1M224.1 196.6l1.8 1"/>
<path d="M224.2 182.8l26.5 15.3M224.6 195.9a1.14 1.14 0 0 1 1.7 .1 1.03 1.03 0 0 1-1.8 0zM225.1 199l.3 .1M225.2 199l.2 .1M225.3 198.9l.1 .1M225.3 198.9l-8.3 5.2M225.4 199v.1M225.6 194.5v.1M225.6 194.5l-.8-.4 .8 .4M225.6 194.5l-1.1 .6M225.6 194.6l1.6 .9a.85 .85 0 0 1 .5 .8 .85 .85 0 0 1-.5 .8M225.6 194.6l-1.2 .7"/>
<path d="M225.8 197.6l-8.8 5.2M225.8 197.6h.1M225.9 197.6h.1M227 184.4l-4 14M227.2 198.1l-1.8 1M227.2 197.1l-1.3 .8v-.3M227.2 197.1v1M227.5 184.7l-3.7 12.7-.4 .6-.4 .3M227.7 196.3a1.72 1.72 0 0 1-.3 1.6l-.2 .2M245.5 184.8a.76 .76 0 0 1 1.2 .4 .84 .84 0 0 1-1.3-.1zM246.2 181.4a.84 .84 0 0 0-.2 .9 .84 .84 0 0 0 .7 .6 2.4 2.4 0 0 0 3-.7 .69 .69 0 0 0-.3-.8M246.2 180.9v.8a1.9 1.9 0 0 0 3 .5l.2-.5"/>
<path d="M246.7 180.4a1.5 1.5 0 0 1 2.4 .3 1.46 1.46 0 0 1-2.5 0zM249.3 180.9a1.63 1.63 0 0 0-2.1-.9 .87 .87 0 0 0-.9 .8 .87 .87 0 0 0 .8 .9 1.69 1.69 0 0 0 2.3-.8v.8M249.4 181.7h.1M250 188.1a11.6 11.6 0 0 1 9.1-2.7 10.8 10.8 0 0 1 6.8 2.7M250.3 183a12.7 12.7 0 0 1 10.3-2.3 8.5 8.5 0 0 1 6 3.4 3.7 3.7 0 0 1-1.6 4.8 13.7 13.7 0 0 1-13.9 .1 3.7 3.7 0 0 1-1.8-4.7zM250.5 189.8l.2 8.3M251.2 189.1a6.5 6.5 0 0 1 5.2-2.9 9.7 9.7 0 0 1 7.8 2.1l.5 .8M268 185.5l.3 8.2a5.5 5.5 0 0 1-3.9 4.8 16.4 16.4 0 0 1-13.7-.4M288.5 184l.8 1.1M289.3 185.1l1.2 1.1M289.3 184.4v.7M289.7 184.6a.99 .99 0 0 0 1.5 .9"/>
<path d="M289.8 184.6a19.2 19.2 0 0 0 10.8 1.1M290.5 186.2h.5l.7 .2M290.5 185.5v.7M291.1 186.2l.5 1.1 1.1 .9M291.2 185.2v.3M291.7 185.5v1.4a12.3 12.3 0 0 0 7 .9M292.1 185.4l-.9 .1M292.3 185.5a14 14 0 0 0 6 .7M292.7 188.2a8.8 8.8 0 0 0 8.3 0M298.3 186v.2M298.3 186.2l.4-.2v1.8M302.7 185.5a3.1 3.1 0 0 1-2.3 3 9.3 9.3 0 0 1-7.7-.3"/>
<path d="M304 184.7l-5.3 3.1M307.8 181.6a8.2 8.2 0 0 1-5.9 3.8l-1.3 .3M200.9 206.3a.65 .65 0 0 1 1.1 .3 .66 .66 0 0 1-.6 .3 .66 .66 0 0 1-.6-.5zM201.7 208.4l1.5 .9M201.7 208.3v.1M201.8 208.2l-.1 .1M202.9 207.7a3.2 3.2 0 0 1 3.1 0M202.9 207.7l-1.2 .7M202.9 207.5l-1.1 .7M202.9 207.5v.2M203.2 205.4l1.5 .9M203.2 205.7l1.5 .9"/>
<path d="M203.2 205.4v.3M203.2 209.3a3.1 3.1 0 0 0 2.8 0M203.2 210.3a3.1 3.1 0 0 0 2.8 0M203.2 209.3v1M203.4 208.1a1.14 1.14 0 0 1 1.7 .2 1.03 1.03 0 0 1-1.8 0zM204.7 206.3a5.1 5.1 0 0 0 4.5 0M204.7 206.3v.3M204.7 206.3a4.9 4.9 0 0 0 4.5 0M205.3 207.3l-1.3-.1-1.1 .3M205.3 207.3h.3M205.6 207.3l1.8 .9M206 207.7l1.4 .8"/>
<path d="M206 207.4v.3M206 209.3v1M207.4 208.2h.1M207.4 208.5l-1.4 .8M207.4 208.2v.3M209.2 206.3h.1M209.2 206.5a5.1 5.1 0 0 1-4.5 .1M209.2 206.3v.2M216.2 202.4l-7 3.9M216.2 202.4l.8 .4M216.2 202.4l-7 4.1M217 204.1l-9 4.8-.1 .4-1.9 1"/>
<path d="M217 202.8l-9.6 5.4M217 202.8v1.3"/>
<circle cx="262.8" cy="129.9" r=".09"/>
<circle cx="263.4" cy="130" r=".09"/>
<circle cx="263.6" cy="129.4" r=".07"/>
<circle cx="264.4" cy="128.9" r=".08"/>
<circle cx="264.6" cy="129.3" r=".07"/>
<circle cx="265.2" cy="128.5" r=".09"/>
<circle cx="265.3" cy="128.9" r=".09"/>
<circle cx="265.7" cy="128.7" r=".09"/>
<circle cx="295.5" cy="140.9" r=".25"/>
</g>
<text font-size="8.5" x="350.2" y="279.7">T6-602S</text>
<g font-size="5.3">
<text x="41" y="9.5">8</text>
<text x="88.5" y="9.5">7</text>
<text x="138.5" y="9.5">6</text>
<text x="188.5" y="9.5">5</text>
<text x="238.5" y="9.5">4</text>
<text x="288.5" y="9.5">3</text>
<text x="338.5" y="9.5">2</text>
<text x="386" y="9.5">1</text>
<text x="16.2" y="31.3">F</text>
<text x="411.2" y="31.3">F</text>
<text x="16.1" y="75.5">E</text>
<text x="411.1" y="75.5">E</text>
<text x="15.5" y="125.5">D</text>
<text x="410.5" y="125.5">D</text>
<text x="15.4" y="175.5">C</text>
<text x="410.4" y="175.5">C</text>
<text x="16" y="225.5">B</text>
<text x="411" y="225.5">B</text>
<text x="15.5" y="269.8">A</text>
<text x="410.5" y="269.8">A</text>
<text x="41" y="291.5">8</text>
<text x="88.5" y="291.5">7</text>
<text x="138.5" y="291.5">6</text>
<text x="188.5" y="291.5">5</text>
<text x="238.5" y="291.5">4</text>
<text x="288.5" y="291.5">3</text>
<text x="338.5" y="291.5">2</text>
<text x="386" y="291.5">1</text>
</g>
<g font-size="4.7">
<text x="303.7" y="32.2">5</text>
<text x="347.5" y="96.6">4</text>
<text x="125.9" y="128.9">1</text>
<text x="354.3" y="151">3</text>
<text x="125.9" y="185">2</text>
<text x="41.4" y="223.9">N.º DE</text>
<text x="71.4" y="226.1">N.º DE PIEZA</text>
<text x="130.1" y="226.1">DESCRIPCIÓN</text>
<text x="184.4" y="226.1">CANTIDAD</text>
<text x="36.5" y="228.4">ELEMENTO</text>
</g>
<g font-size="4.2">
<text x="47.1" y="234.8">1</text>
<text x="62" y="234.8">T6-602S_BASE_1_2</text>
<text x="195.3" y="234.8">1</text>
<text x="47.1" y="242.1">2</text>
<text x="62" y="242.1">T6-602S_ARM1_1_2</text>
<text x="195.3" y="242.1">1</text>
<text x="47.1" y="249.4">3</text>
<text x="62" y="249.4">T6-602S_ARM2_1_2</text>
<text x="195.3" y="249.4">1</text>
<text x="47.1" y="256.7">4</text>
<text x="62" y="256.7">T6-602S_SHAFT_1_2</text>
<text x="195.3" y="256.7">1</text>
<text x="47.1" y="264.1">5</text>
<text x="62" y="264.1">T6-602S_CABLE_1_2</text>
<text x="195.3" y="264.1">1</text>
<text x="47.1" y="271.4">6</text>
<text x="62" y="271.4">T6-602SWS</text>
<text x="195.3" y="271.4">1</text>
</g>
<text font-size="4.1" x="21" y="293.7">Producto SOLIDWORKS Educational. Solo para uso en la enseñanza.</text>
<text font-size="3.9" x="400.9" y="275.5">A3</text>
<g font-size="2">
<text x="231.8" y="234.6">SI NO SE INDICA LO CONTRARIO:</text>
<text x="231.8" y="237.1">LAS COTAS SE EXPRESAN EN MM</text>
<text x="231.8" y="239.6">ACABADO SUPERFICIAL:</text>
<text x="264.4" y="234.6">ACABADO:</text>
<text x="311.3" y="234.5">REBARBAR Y</text>
<text x="311.3" y="237">ROMPER ARISTAS</text>
<text x="311.3" y="239.5">VIVAS</text>
<text x="342.6" y="236">NO CAMBIE LA ESCALA</text>
<text x="383.3" y="236.2">REVISIÓN</text>
<text x="231.8" y="242.1">TOLERANCIAS:</text>
<text x="233.4" y="244.6">LINEAL:</text>
<text x="233.4" y="247.1">ANGULAR:</text>
<text x="244.3" y="252">NOMBRE</text>
<text x="260" y="251.9">FIRMA</text>
<text x="277.2" y="251.9">FECHA</text>
<text x="329.9" y="251.9">TÍTULO:</text>
<text x="230.6" y="256.1">DIBUJ.</text>
<text x="230.7" y="260.3">VERIF.</text>
<text x="230.4" y="264.4">APROB.</text>
<text x="230.5" y="268.8">FABR.</text>
<text x="230.7" y="273.1">CALID.</text>
<text x="285.6" y="272.5">MATERIAL:</text>
<text x="330.1" y="272.5">N.º DE DIBUJO</text>
<text x="285.6" y="285.5">PESO:</text>
<text x="330.1" y="285.6">ESCALA:1:5</text>
<text x="374.5" y="285.6">HOJA 1 DE 1</text>
</g>
</svg>
